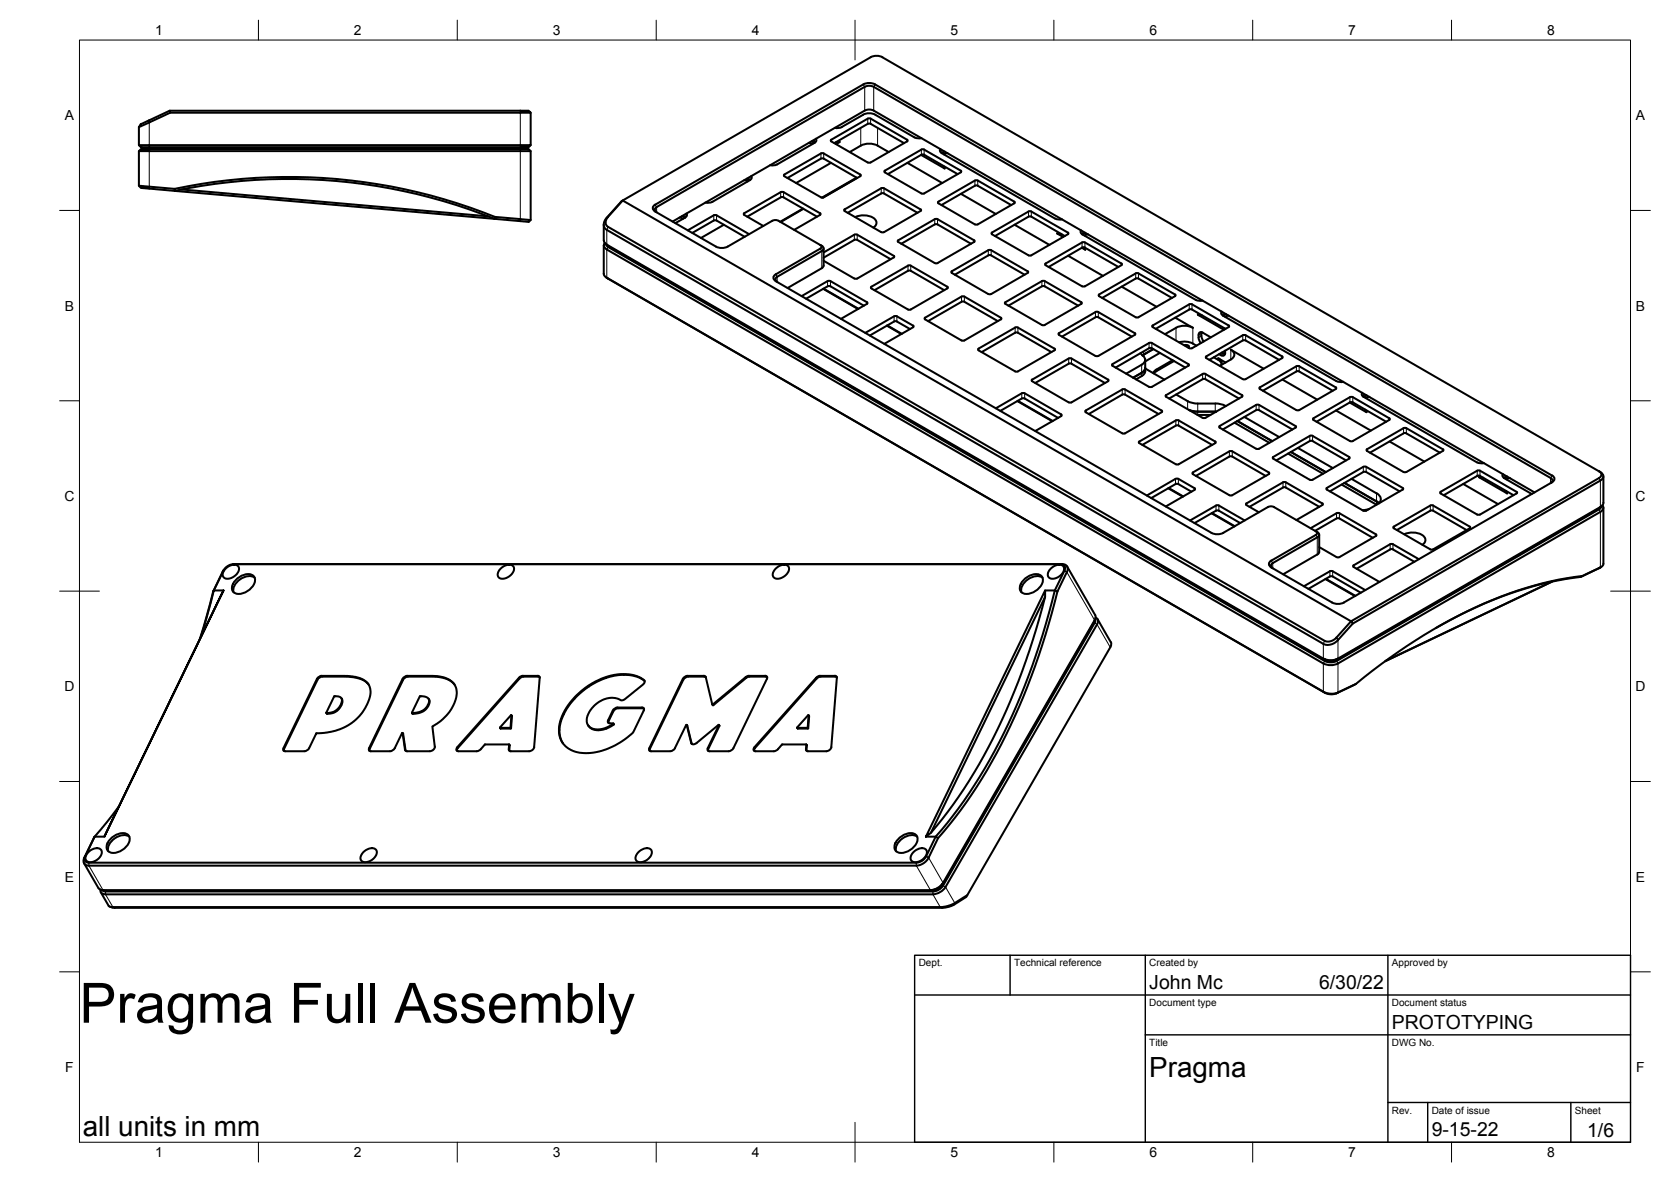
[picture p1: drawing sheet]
<svg xmlns="http://www.w3.org/2000/svg" width="420mm" height="297mm" viewBox="0 0 420 297" stroke-linecap="round" stroke-linejoin="round" font-family="sans-serif">
<!-- layer: Visible -->
<g fill="none" stroke="#000" stroke-width=".51">
<path d="M34.9 36.5h98.5l-.5 .5h-97.5zM34.9 31.9v4.6M34.9 38v8.7M35.7 37v.2h1.8M37.5 37.2h-1.8v.3M37.5 37.2h93.3M42.7 27.8l-7.3 3.4-.5 .7M42.8 28.3l-.1-.5h90.2l.5 .5h-90.6l-7.9 3.6M130.8 37.2h1.9v.3M132.7 37v.2h-1.9M133.4 38l-.5-.5h-97.5l-.5 .5h98.5v17.3M133.4 28.3v8.2"/>
<path d="M203.4 35.9l.9 .3M204.1 35.5l.7 .4M204.8 35.9l-9.4 5.4M205.1 34.9a.67 .67 0 0 1-.3 1M206.4 38.6h.7M206.4 38.6l-9.2 5.3M207.1 38.6l9.2 5.3 .2 .2-.2 .2M209.8 36l8.6-5 .5 .1 8.4 4.9M209.9 32.1h1.5l6.1-3.5 1.6-.1 1 .4 9.8 5.6 .7 .2h1.1M211.1 35.7l-.9 .5M211.1 35.7l-1 .1M217.1 21.2l-52.4 30.2a.91 .91 0 0 0-.6 .9 .91 .91 0 0 0 .6 .8"/>
<path d="M217.1 21.2l1.5-.3 1.4 .3M220 21.2l170.2 98.3a.91 .91 0 0 1 .7 .8 .91 .91 0 0 1-.7 .9l-52.3 30.2M220.7 36.6l2.8 1.6M220.7 36.6l-1.2-.4h-1.9l-1.2 .4-2.7 1.6M231.6 38.9l5.9 3.4-.2-.2-.1-.4M231.7 37.6l-9.3 5.4 .1 .3 9.2 5.3M231.7 38.9l-8.5 4.9M231.7 38.9h.7l8.4 4.9M231.7 37.6h.7l9.2 5.3 .1 .3-9.3 5.4h-.7M236.5 37.5a.67 .67 0 0 0 .3 1M236.8 38.5l28.5 16.4M237.5 38.1l-.7 .4"/>
<path d="M238.2 38.5l-.9 .3M43.9 47.5l-9-.8 .7 .6 8.3 .7v-.5a138.7 138.7 0 0 1 80.6 7M43.9 48a138.5 138.5 0 0 1 80.5 7l.1-.5 8.9 .8-.6 .5zM45.6 47.6l77.1 6.8M151.8 56.4v4l.2 .6 .6 .5 180.5 104.2M164.7 53.2l15.3 8.8 1 .3h1l1-.3 11.2-6.5a1.67 1.67 0 0 1 1.5 0l10.6 6.1a.78 .78 0 0 1 .8 .6 .78 .78 0 0 1-.5 .9M165.1 53.3a.69 .69 0 0 1-.5-.6 .69 .69 0 0 1 .5-.7l52.3-30.2 .9-.2 1 .1 170.9 98.6a.66 .66 0 0 1-.3 1.1M169.1 55.7l48.3-27.9 .9-.3 1 .1 166.5 96.1M170.8 54.7l.9 .3M171.5 54.3l.8 .4M172.3 54.7l-2.5 1.4M172.6 53.7a.67 .67 0 0 1-.3 1"/>
<path d="M173 57.9l6.5-3.8 .4-.1 8.5 4.9M174.1 58.5l5.4-3.1 .4-.1 7.3 4.2M182 56.5l-5.7 3.3M187.1 45.3l.9 .3M187.1 53.6l9.4-5.4 .5 .1 9.2 5.3M187.1 53.6l-.1 .3 .1 .1 4.8 2.8M187.8 44.9l.3 .1M187.9 54.4l8.6-4.9 .5 .1 8.4 4.8M188.1 45l.4 .3-9.4 5.4-.6 .2h-1.1M188.9 44.3a.67 .67 0 0 1-.3 1M195.4 41.3l-.6 .2h-1.1M197.2 44.3l9.4 5.4 .5-.1 9.2-5.3"/>
<path d="M197.2 43.9l-.1 .2 .1 .2M198 44.7l8.6-4.9 .5 .1 8.4 4.8M201.9 52.4l-5.7 3.3M202 52.5l-5.7 3.3M206.2 53.6l.1 .3-.1 .1-6.5 3.8M209 40.9l-8.8 5.1M212.4 53l9.4 5.4 .5-.1 9.2-5.3M212.4 52.6l9.2-5.3 .4-.1 9.5 5.4 .1 .1-.1 .3M212.4 52.6l-.1 .3 .1 .1M214.8 59l-7.7 4.4M214.8 59h.7l9.4 5.4-.2 .3-9.2 5.3M215 54.6a4.5 4.5 0 0 1 5.3 .9 1.32 1.32 0 0 1-.7 1.7"/>
<path d="M215.4 44.6l-8.7 5.1M215.5 44.7l-8.6 5M218.2 40.8l-9.2-5.3-.1-.2 9.5-5.6 .5 .1 9.3 5.5-.1 .2-9.2 5.3M218.2 40.8h.7M221.6 48.6h.7M221.6 48.6l-8.5 4.9M222.3 48.6l8.4 4.9M228.2 40.9l8.7 5.1M235.9 50.7l9.2-5.3 .5-.1 9.4 5.4 .2 .3-9.6 5.4h-.5l-9.2-5.3M236 50.7l-.2 .1 .2 .3M241.6 48.7l8.8 5.1M245.1 46.7l-8.4 4.8"/>
<path d="M245.1 46.7h.8M245.9 46.7l8.4 4.8M249.4 58.9l9.4 5.3h.5l9.2-5.3M250.2 59.3l8.6-4.9h.5l8.4 4.9M255.1 56.5l8.8 5M258.6 53.1h.7M258.6 53.2l-9.2 5.2-.1 .2 .1 .3M259.3 53.2l9.2 5.2M265.3 54.9l.6 .2h1.2M265.8 58.7l1.5 .8M265.8 58.7l1.1 .1M268.5 58.4l.2 .3-.2 .2"/>
<path d="M271.8 57.9a.67 .67 0 0 0 .4 1M272.9 58.5l-.8 .4 28.6 16.5 1 .2 .7-.1M273.6 58.9l-.9 .3M151.8 61.6v7.3l.2 .4 .5 .5 180.3 104.1 1.8 .4 1.8-.3M152.1 61a1.06 1.06 0 0 0 .5 1.7l180.1 104M152.3 61.3l.6 .8M152.4 69.7l180.8 104.4 1.4 .4 1.4-.3M152.6 61.5l.5 .5 180.2 104 1.3 .3 1.3-.3M152.9 62.1l180.2 104M195.1 68.9a.93 .93 0 0 0-.6 .9 .93 .93 0 0 0 .6 .9l109.5 63.2 1.5 .4 1.5-.4 11.2-6.5M195.4 69.5a.69 .69 0 0 0-.4 .7 .69 .69 0 0 0 .4 .6M206.3 61.6l.3 .4-.3 .5-11.2 6.4"/>
<path d="M206.6 63.1l-11.2 6.5M207 72.6l8.8 5.1M207.1 62.4v4.3l-.2 .5-8.9 5.2M207.1 65.5l7.7 4.5M207.1 72.5l8.8 5.1M208.1 72l-5.4 3.1M208.1 70.6l-6.5 3.8M208.1 72h.7l8.4 4.8M208.1 70.6h.7l9.3 5.5-.1 .3-6.5 3.7M214.8 60.3l-7.7 4.5M214.8 70h.7M214.8 60.3h.7l8.4 4.8"/>
<path d="M219.1 72.5l9.4 5.3h.5l9.2-5.3M219.1 72.1l9.4-5.4h.5l9.2 5.4M219.1 72.1l-.1 .2 .1 .2M219.9 72.9l8.6-4.9 .5 .1 8.4 4.8M224.8 79.5l-7.2 4.2M224.8 79.5h.7M225.5 79.5l4.1 2.3M225.7 60.5l9.4-5.4 .4-.1 9.4 5.4 .2 .3-9.3 5.4-.5 .1-9.5-5.4zM226.6 61.3l8.7-5 .5 .1 8.4 4.9M232.6 79.8l9.2-5.3h.5l9.4 5.3 .1 .3-9.3 5.4-.5 .1-9.4-5.3-.1-.2zM238.2 72.1l.1 .2-.1 .2M239.3 68.2l9.4-5.4 .5 .1 9.2 5.3"/>
<path d="M239.3 68.2l-.1 .2 .1 .2 9.2 5.3M240.1 69l8.6-4.9 .5 .1 8.4 4.8M241.8 75.8l-8.4 4.9M241.8 75.8h.7M242.5 75.8l8.4 4.9M248.5 73.9h.7M252.8 76l-.1 .2 .1 .2M252.8 76l9.2-5.4h.5l9.4 5.4 .1 .2-9.5 5.5h-.5l-9.2-5.3M253.6 76.8l8.6-4.9 .5 .1 8.4 4.8M258.4 68.2l.1 .2-.1 .2-9.2 5.3M262.9 66.2l-.1 .3 .1 .1 9.2 5.4M268.6 64.3l8.7 5"/>
<path d="M272.1 60.9l-9.2 5.3M272.1 71.9h.7M272.1 62.2h.7l8.4 4.9M272.1 60.9h.7l9.2 5.3M272.6 62.2l.3 .5M272.9 62.8l-.9-.5-8.3 4.8M275.4 78.4l-9.1 5.3-.2 .3 .2 .1M275.4 79.7l-8.4 4.9M275.5 79.7h.7M275.5 78.4h.7M276.2 78.4l9.2 5.3 .1 .3-.1 .1M276.2 79.7l8.4 4.9"/>
<path d="M276.4 74l9.2-5.3 .4-.1 9.5 5.4 .1 .3-9.6 5.5-.4-.1-9.2-5.3M276.4 74l-.2 .1 .2 .3M277.1 74.9l8.7-5 .5 .1 8.4 4.9M282 66.2l.1 .3-.1 .1-9.2 5.4M282 72l8.8 5.1M295.5 79.8l4.4 2.6M299 77.8l-8.4 4.8M299 77.8h.7M299.7 77.8l8.4 4.8M302.2 79.2l-1-.1 6.5 3.8M307.2 78.3a.67 .67 0 0 0 .3 1M307.5 79.3l28.5 16.4 .6 .3 1.2-.1"/>
<path d="M308.3 78.9l-.8 .4M308.9 79.3l-.8 .3M223 81.8l3.6 2.2M223.1 81.8l3.6 2.1M224.8 80.8l-6.1 3.5M224.8 80.8h.7M225.5 80.8l3.3 1.9M229.6 82.2l-7.2 4.2M229.6 81.8l.1 .3-.1 .1M246 88l9.5 5.4 .4-.1 9.2-5.3M246.8 88.5l8.7-5 .4 .1 8.5 4.9M255.2 82.3h.7"/>
<path d="M255.2 82.3l-9.1 5.3-.2 .3 .2 .1M255.9 82.3l9.3 5.3 .1 .1-.1 .3M259.5 95.4l-.1 .1 .1 .3 9.2 5.3M259.5 95.4l9.5-5.4 .4 .1 9.2 5.3M260.3 96.3l8.7-5 .4 .1 8.4 4.9M266.3 84.1l9.4 5.4 .5-.1 9.1-5.3M278.6 95.4l.1 .1-.1 .3-9.2 5.3M280.5 92.4l8.6-5 .5 .1 8.4 4.9M286.8 88.7l.5 .6M287.1 94.5l-1.5 .8M287.3 89.4a1.25 1.25 0 0 1 .6 1.2 1.25 1.25 0 0 1-.8 1l-3.9 2.3M288 90.4v2.9a1.49 1.49 0 0 1-.9 1.2"/>
<path d="M288 92.6l4.8 2.8M288 92.5a1.49 1.49 0 0 1-.9 1.2l-2.2 1.2M288.9 97.2h.7M288.9 97.2l-9.2-5.3-.1-.3 9.5-5.5 .5 .1 9.4 5.4-.2 .3-9.2 5.3M289.8 82.2l9.5 5.4 .4-.1 9.2-5.3M290 87.7l-2.7 1.6M291.7 88.7l-3.7 2.1M293.2 99.3l-.1 .3 .1 .1 9.2 5.3M294.8 90.5l-4 2.4-.9 .8M295.2 90.7l-4.4 2.6-.7 .5M295.7 82.4l-2.8 1.6M295.7 82.4l1.2-.4 1.3-.1 1.7 .5"/>
<path d="M295.7 99.1l2.9 1.7 1.5 .5 6 .1 2 .6M296.5 86l1.8-.1 1.6 .4M297.8 86.8h1l.2 .2-.1 .4M299.9 86.3l.9 .6M302.1 83.8v.6M302.1 84.4l.1 .7 .5 .7M302.1 83.5v.3M302.4 95.3l-8.4 4.8M302.4 94l-9.2 5.3M302.4 95.3h.7l8.4 4.8M302.4 94h.7l9.2 5.3M303.3 90l9.4 5.4 .5-.1 9.2-5.3"/>
<path d="M303.3 90l-.1-.2 .1-.2 9.2-5.3 .5-.1 9.4 5.4 .1 .1-.1 .3M304.1 90.4l8.6-4.9 .5 .1 8.4 4.8M304.4 84.8l-2-1.2a.66 .66 0 0 0-.7-.1 .66 .66 0 0 0-.3 .7v.9l.5 1.1M305.2 89.8a2.96 2.96 0 0 1 2 1.6M306.7 91.9l2.8-1.6a1.29 1.29 0 0 0 .9-1.2 1.29 1.29 0 0 0-.9-1.2l8.2 4.8M307.2 88.6l.8 .4M308 82.5v.2M308 88.1v.6M308.1 88.6a.66 .66 0 0 1-.4 .7 .66 .66 0 0 1-.7 0l-.5-.3M308.2 91.1l-1.9-1.1a1.33 1.33 0 0 1 .8 1.7M308.9 82.2l.2-.3-.2-.1-9.2-5.3-.4-.1-9.5 5.4-.1 .1 .1 .3M312.3 99.3l.1 .3-.1 .1-9.2 5.3"/>
<path d="M316.8 97.3l-.2 .2 .2 .2 9.2 5.4M316.8 97.4l9.4-5.4h.5l9.2 5.4M317.5 98.2l8.7-4.9h.5l8.4 4.9M322.5 95.4l8.7 5M335.9 97.3l.1 .3-.1 .1-9.2 5.4M342.5 98.7a.67 .67 0 0 0 .4 1M343.6 99.3l-.7 .4 28.4 16.5 1.1 .2h.7M344.3 99.7l-.9 .3M250.4 102.6l6.5-3.8h.5l9.4 5.3 .2 .2-.2 .3M251.5 103.3l5.4-3.2h.5l8.6 4.9M255.8 100.8l8.8 5.1M255.9 100.7l8.8 5.1"/>
<path d="M266.8 104.6l-6.5 3.7M268.7 101.1h.7M273.8 104l8.6-4.9 .5 .1 8.4 4.8M286.5 111.4l9.2 5.3M292.1 103.2l-9.2-5.3-.5-.1-9.4 5.4-.1 .2 9.5 5.6 .5-.1 9.2-5.3M292.1 103.2l.1 .2-.1 .2M295.7 105.6l-9.2 5.3-.2 .3 .2 .1M295.7 107l-8.5 4.8M295.7 116.7h.7M295.7 106.9h.7M295.7 105.6h.7M296.4 105.6l9.2 5.3 .1 .3-.1 .1"/>
<path d="M296.4 107l8.4 4.8M298.9 103l1.8 .4 5.1 .1M299.9 118.7l9.2-5.3 .5-.1 9.4 5.4 .2 .2-.2 .2M299.9 119.2l9.5 5.3 .4-.1 9.2-5.2M300 118.7l-.2 .2 .2 .2M300.7 119.6l8.7-4.9h.4l8.4 4.9M301.1 104.3h3.3M302.4 105h.7M305.6 111.4l-9.2 5.3M306.7 107.1l9.2-5.3 .4-.1 9.6 5.5-.1 .3-9.5 5.3h-.4l-9.2-5.3M306.7 107.1l-.1 .1 .1 .3M307.4 107.9l8.7-4.9 .5 .1 8.4 4.8"/>
<path d="M308.1 102l.1 .1M310.4 106.2l8.8 5.1M311.1 105.8l8.8 5.1M312.9 104.8l8.7 5M320.1 115.3l9.3 5.3h.7M323.9 114l8.8 5M324.6 113.6l8.8 5M326 103h.7M326.3 112.6l8.8 5M329.3 109.5l-9.2 5.3-.1 .2 .1 .2M329.4 109.5h.7M330 109.5l9.2 5.3 .2 .2-.2 .2"/>
<path d="M330 110.8l8.5 4.9M330.1 110.8h-.7l-8.5 4.9M330.2 105.1l9.2-5.3 .5-.1 9.4 5.4 .2 .3-9.3 5.4-.5 .1-9.4-5.4zM331 106l8.7-5 .5 .1 8.4 4.9M335.9 103.2l8.8 5M339.2 115.3l-9.2 5.3M339.4 101.2l4.2 2.4-.3-.4M342.8 117.3l-9.2 5.3-.1 .3 9.3 5.4M342.8 118.6l-8.4 4.9M342.8 118.6h.7l8.4 4.9M342.8 117.3h.7l9.3 5.5-.1 .2-9.2 5.3M343.3 103v.2"/>
<path d="M343.7 113.3l9.4 5.4 .5-.1 9.2-5.3M349.4 110.9l8.8 5.1M352.9 108.9h.7M352.9 108.9l-8.4 4.9M353.6 108.9l8.4 4.9M362.8 112.9l-9.2-5.3-.5-.1-9.4 5.4-.1 .3 .1 .1M362.8 112.9l.1 .1-.1 .3M371.4 119.6h.7M371.4 119.6l-8.4 4.8M372.1 119.6l8.5 4.8M377.9 119.1a.67 .67 0 0 0 .3 1M378.6 119.9l-.4 .2"/>
<path d="M379 119.7l-.3 .2M402 118.4l-180.6-104.2-1.5-.1-1 .3-62.3 36 183.1 105.7-3.9 4.4-1.2 .6-1.2 .1-180.5-104.2-.6-.8 .3-1.3 4-4.5-4.5 5a1.66 1.66 0 0 0 .5 2.4l180.2 104a3.2 3.2 0 0 0 3.8-1.1l3.5-4 62.3-35.9M402 118.4l.4 .2M402.1 118.4a.92 .92 0 0 1 .6 .9 .92 .92 0 0 1-.7 .8l-62.3 36 .4 .6M402.4 118.6a1.11 1.11 0 0 1 .8 1.1 1.11 1.11 0 0 1-.8 1M403.2 119.7v6.6l-.2 .6-.6 .5M293.8 122.7l3.6 2.1M293.9 122.6l3.6 2.1M296.3 120.3l4.1 2.4 .1 .3-.1 .1M296.3 121.7l3.3 1.9M296.3 121.7h-.7l-6.1 3.5M296.3 120.3h-.7l-7.2 4.2"/>
<path d="M299.2 130.8l6.8-3.8h.5l6.5 3.8M300.4 131.5l5.6-3.2h.5l5.3 3.2M300.4 123.1l-7.3 4.2M304.7 129l5.7 3.3M304.8 128.9l5.7 3.3M313.4 126.5l9.4-5.4 .5 .1 9.2 5.3M313.4 126.5l-.1 .1 .1 .3 3.1 1.8M314.2 127.4l8.6-5 .5 .1 8.4 4.9M318.8 127.4a1.67 1.67 0 0 1 1.6 0l10.5 6.1M329.5 132.7l6.6-3.7 .5-.1 9.5 5.5-.1 .3-9.4 5.4-.5-.1-4.4-2.5M330.7 133.4l5.4-3.1 .5-.1 8.6 5M330.9 133.5l.3 .5-.3 .4-11.2 6.5a.91 .91 0 0 0-.6 .8 .91 .91 0 0 0 .6 .9"/>
<path d="M330.9 133.5a.78 .78 0 0 1 .8 .6 .78 .78 0 0 1-.5 .9l-11.2 6.5a.69 .69 0 0 0-.4 .7 .69 .69 0 0 0 .4 .6M331.7 134.4v4.3l-.2 .5-8.9 5.1M332.5 126.9l-6.5 3.8M332.5 126.5l.1 .3-.1 .1M337.4 121.8l8.7 5M338.1 121.4l8.6 5.1M339.8 120.3l6.3 3.7a1.5 1.5 0 0 1 .6 2.5M342.8 128.3h.7M344.2 127.9l-1.6 .3M349.5 138.1h.7M349.5 138.1l-8.4 4.8M350.2 138.1l5.4 3.1"/>
<path d="M353.1 134.3a4.5 4.5 0 0 1 5.2 .9 1.32 1.32 0 0 1-.7 1.7M359.6 127l-9.1 5.3-.2 .3 9.3 5.5M359.6 128.3l-8.4 4.9M359.7 128.3h.7M359.7 127h.7M359.7 138.1h.7M360.3 127l9.3 5.3 .1 .3-9.4 5.5M360.3 128.3l8.5 4.9M362.2 123.6l9.2-5.3 .5-.1 9.4 5.4 .2 .3-9.6 5.5-.5-.1-9.2-5.3M362.2 123.6l-.1 .1 .1 .3M367.9 121.6l8.8 5.1M372.9 120.1l-1-.2 7.1 4.1-.3-.3v-.3"/>
<path d="M378.2 120.1l6.9 4M379.7 120.1l-.9 .4M402.4 128.6l-66 38.1a4.1 4.1 0 0 1-3.6 0M402.7 127.2l-.6 .8-66 38.1M402.9 127a1.06 1.06 0 0 1-.5 1.6M403.2 127.6l-.1 14.3-.6 .6-4.6 2.2M53.6 148.7l-3.4 11.9M53.6 148.7l.2-.3-3.3 11.7M56.2 148.4l-30 61.9zM56.2 148.4h-2.4l2.5-5.3 1.3-1 1.1-.3h208.3l.7 .4 .1 .7-2.6 5.5 .7 .3M56.2 143.3l-2.6 5.4M56.7 142.9a2.28 2.28 0 0 1 3.3-.5 2.54 2.54 0 0 1-2.3 3 1.25 1.25 0 0 1-1.6-.5 1.25 1.25 0 0 1 .3-1.6z"/>
<path d="M58.5 141.8h208.8a1.22 1.22 0 0 1 1.1 .7 1.22 1.22 0 0 1-.2 1.3l-2.3 4.9M59.4 145.7a3.4 3.4 0 0 1 4.4-.9 2.35 2.35 0 0 1-.7 3.1 3.4 3.4 0 0 1-4.5 .8 2.35 2.35 0 0 1 .8-3zM64 145.2a3.6 3.6 0 0 0-4.6 1.2 2.6 2.6 0 0 0-.7 2.4M125.8 142.9a2.28 2.28 0 0 1 3.3-.5 2.54 2.54 0 0 1-2.2 3 1.26 1.26 0 0 1-1.6-.5 1.26 1.26 0 0 1 .3-1.6zM195 142.9a2.28 2.28 0 0 1 3.3-.5 2.54 2.54 0 0 1-2.2 3 1.26 1.26 0 0 1-1.7-.5 1.26 1.26 0 0 1 .3-1.6zM257.5 145.7a3.4 3.4 0 0 1 4.4-.9 2.35 2.35 0 0 1-.7 3.1 3.4 3.4 0 0 1-4.5 .8 2.35 2.35 0 0 1 .8-3zM262.1 145.2a3.6 3.6 0 0 0-4.6 1.2 2.6 2.6 0 0 0-.7 2.4M262.8 148.4v1.6l-28.7 59.3-1.3 1zM262.8 150a155.4 155.4 0 0 1-23.1 52.1l-5.6 7.2M262.8 148.4h2.4a157.3 157.3 0 0 1-22.9 52.9l-4.1 5.5-2.9 3.5 .6 .3a133.7 133.7 0 0 0 25.2-45.7l2.6-8 2.2-8.2M264.2 142.9a2.26 2.26 0 0 1 3.2-.5 2.5 2.5 0 0 1-2.2 3 1.26 1.26 0 0 1-1.6-.5 1.26 1.26 0 0 1 .3-1.6zM268.3 142.4l7.1 12.1"/>
<path d="M275 156.6l-38.1 65.9-.5 .7-1.3 .6-208.5 .1-.6-.2M275.2 155.9l-.2 .6M275.2 155.9l-38.1 66M275.2 156.6l-38.1 66M275.4 154.6l.1 .5-.3 .7M275.4 155.6l-.2 .9M275.5 155.2a1.06 1.06 0 0 1 .3 1.7l-38 66a4.2 4.2 0 0 1-3.2 1.9l-208.1-.1a1.1 1.1 0 0 1-1.3-1.1M276 155.6l3.3 5.8 .1 .6-.2 .7-36 62.2-3.3 2.1-1.8 .7-1.3 .3h-208.7l-.7-.3-2.1-3.5M319.7 142.6l15.2 8.8 1.5 .4 1.5-.4M327.9 147.3l6.5-3.7 .5-.1 8.4 4.8M329 148l5.4-3.1 .5-.1 7.3 4.2M333.3 145.5l7.4 4.3"/>
<path d="M333.4 145.5l7.4 4.2M340.3 142.5l6.6 3.7M340.4 142.1l-.2 .2 .2 .2M356.8 140.5l-6.6-3.7-.4-.1-9.5 5.4M390.2 146.2l-41.8 19.9M390.3 146.1l-42 20.1M397.9 144.7a100 100 0 0 0-42.1 16.3 177.3 177.3 0 0 0-15.2 11.1l-4.5 2.1M397.9 144.7l-.4 .3a95.1 95.1 0 0 0-36.5 12.8M402.5 142.5l-5 2.5M84.1 175h1l.7 .4 .2 .7-.4 1.1-.7 1-.8 .6-.8 .3h-1.2zM85.8 175.5a2.6 2.6 0 0 1-1.1 3.2l-1.5 .6h-1l-.2-.2M92.7 172l-.9-.8-.9-.5-2.1-.5-7.8-.2-.7 .3-.5 .5-8.4 17.4v.5"/>
<path d="M102.6 170h6.3l2.9 .5a5 5 0 0 1 2.5 1.5M102.6 170l-.7 .3-.5 .5-8.5 17.4M103.6 179.2l2-4.2 1.4 .1 .7 .4 .2 .5-.1 .6-.4 .9-.6 .7-1.2 .7-2 .3 .1 .1M103.7 179.3h.1M107.8 175.6l.2 .5v.6l-1 1.6-1.2 .8-2.1 .3M128.4 179.8l-2.6 3.1M128.6 179.8l-.2 3-2.6 .1M128.6 179.8l.1 .1M128.6 179.8h-.1M128.7 179.9h.1M128.7 180l-.2 3.1h-2.6l-.2-.2M130.5 170.4l-15.5 17.4"/>
<path d="M131.6 170l4.1 .2M131.6 170l-1 .5-15.5 17.4-.2 .8M135.2 169.8h-3.7l-1 .5M135.2 169.8l.5 .3v.2l-1.4 17.5-.4 .7-.9 .3M155.3 177.8h6.1M155.3 177.8l-1 .5-1.4 2.7M155.4 178h6.1M155.4 178l-1 .5-1.4 2.7M161.4 177.8l.5 .2v.6l-2.6 5.3-1.5 1.4-2.9 1.9-2.5 1.1-2.8 .8-2 .2a6.1 6.1 0 0 1-7-4.8l-.1-1.5 .4-1.9 .7-1.8 1.1-1.9 1.8-2.2 1.5-1.4 1.7-1.3 2.1-1.3 3.6-1.4 2.8-.4 2 .1 1.8 .3 1.1 .6 1 .6v.5l-.4 .5-4.8 3.8a1.33 1.33 0 0 1-1.5-.2l-2.2-.2-1.2 .3-1.2 .6-1.9 1.6-1.2 2-.2 .8 .2 1.3 .6 .7 .7 .4 1.1 .2 1.3-.1 1.7-.6 1.1-.8h-.8M161.5 178l.4 .1M162.1 171.1l-1.4-.8-1.9-.6-2.5-.1-2.8 .4-2.2 .8-2.9 1.5-2.5 1.9-1.9 1.9a11 11 0 0 0-3.3 8.4l.4 1.4 .4 .9M177.5 170.2l-4.5-.2-1 .5-8.6 17.7-.1 .5"/>
<path d="M177.5 170.2l1.7 7M177.5 170.2l-.5-.4h-4.1l-.7 .3-.5 .5-8.4 17.4v.6l.4 .2M179.2 177h-.1M179.4 177.2h-.1M187.6 170.4l-8.2 6.8M192.4 169.8h-4.1l-.5 .2-8.6 7M192.4 169.8l.5 .3-.1 .5-8.6 17.7-1 .5h-4.8l-.5-.2 .1-.6 2.7-5.8-5.5 4.5M192.9 170.2l-4.5-.2-.8 .4M203.2 179.8h.1l-.2 3-2.6 .1zM203.3 179.8l.1 .1M203.5 180l-.3 3.1h-2.6l-.2-.2M210.4 170.2l-4.1-.2-.7 .3-15.7 17.6"/>
<path d="M210.4 170.4l-1.4 17.6-.7 .6-.5 .2h-4.6l-.5-.2v-1.5l.2 .2-.1 1.4M210.4 170.3l-.2-.4-.3-.1h-3.7l-.8 .3-15.8 17.9a.49 .49 0 0 0-.1 .5 .49 .49 0 0 0 .5 .3h4.6M332.8 165.5a4.1 4.1 0 0 0 3.6 0M333.1 165.7l1.5 .4 1.3-.3M333.1 166.1l1.5 .4 1.5-.4M333.1 165.7l1.5 .4 1.5-.4M336 174.2h.1M336.1 165.7l-.2 .1M336.4 165.5l66-38.1-.5 .5-66 38.1M336.4 174h.1M336.4 165.5l-.3 .2M340.9 171.9l-4.5 2.1"/>
<path d="M77.7 188l1.8-3.7 2.6-.2 3.2-.8 2.2-1 2.1-1.6 1.4-1.5 1.3-2.1 .7-2 .2-1.2a4 4 0 0 0-4.1-3.8l-2.4-.3h-5.8l-.7 .3-.5 .5-8.5 17.7 .2 .4 .3 .1h4.8M77.7 188l-.5 .6-.7 .2M92.9 188.2v.5M93.3 188.8l-.5-.2v-.6l8.6-17.7 1-.5h6.4l3.1 .5a4.1 4.1 0 0 1 2.4 6.1l-.9 1.9-1.2 1.6-1.3 1.2-2.2 1.4 .6 5.1-.3 .8-.9 .4h-5.7M101.2 184.2l.7 4.2 .5 .4M101.4 184.4l-.2-.2-.1 .1-1.8 3.7-.6 .6-.6 .2h-4.9M101.4 184.4l.6 4.3M101.4 184.4h.1M115 187.8l-.2 .2a.49 .49 0 0 0 0 .5 .49 .49 0 0 0 .5 .3h4.8l.8-.5 1.1-1.2h6v1.5l.5 .2M128 187.1l.2 .2-.1 1.4M128.4 188.8h4.6M152.9 181v.5l.4 .3"/>
<path d="M153 181.2v.4M154.2 181.8l.1 .3-1.1 .7-1.5 .6-1.1 .1-1.6-.3-1.1-.9M172.5 182.2l-2.8 5.8-.5 .6-.7 .2h-4.8M172.7 182.2l1.2 4.7 .7 .1 .6-.3M172.7 182.2l.1 .2M172.7 182.2h-.2M172.8 182.4l1.1 4.5M172.8 182.4h.1M180.8 182.2l.1 .2-2.8 5.8-.1 .5M189.9 187.9l-.3 .8M202.7 187.1h-6l-1.3 1.4-.8 .3M21.1 216.9l3.6 6.2 .5 .4 .7 .2"/>
<path d="M22.2 214.2a2.3 2.3 0 0 1 3.3-.6 2.52 2.52 0 0 1-2.2 3 1.25 1.25 0 0 1-1.7-.4 1.25 1.25 0 0 1 .3-1.7zM27.8 210.8a3.4 3.4 0 0 1 4.5-.9 2.35 2.35 0 0 1-.7 3.1 3.4 3.4 0 0 1-4.5 .8 2.35 2.35 0 0 1 .7-3zM29.9 202.6l-6.1 7.7h2.4M32.5 210.3a3.6 3.6 0 0 0-4.6 1.2 2.6 2.6 0 0 0-.7 2.4M91.3 214.2a2.33 2.33 0 0 1 3.3-.6 2.52 2.52 0 0 1-2.2 3 1.25 1.25 0 0 1-1.6-.4 1.25 1.25 0 0 1 .3-1.7zM160.5 214.2a2.31 2.31 0 0 1 3.3-.6 2.48 2.48 0 0 1-2.2 3 1.25 1.25 0 0 1-1.7-.4 1.25 1.25 0 0 1 .3-1.7zM225.9 210.8a3.4 3.4 0 0 1 4.5-.9 2.35 2.35 0 0 1-.7 3.1 3.4 3.4 0 0 1-4.5 .8 2.35 2.35 0 0 1 .7-3zM229.7 214.2a2.31 2.31 0 0 1 3.2-.6 2.48 2.48 0 0 1-2.2 3 1.25 1.25 0 0 1-1.6-.4 1.25 1.25 0 0 1 .3-1.7zM230.6 210.3a3.6 3.6 0 0 0-4.6 1.2 2.6 2.6 0 0 0-.7 2.4M232.8 210.3h2.5l-2.6 5.2-1 .9-1.2 .4h-208.6l-.5-.5-.1-.9 2.5-5.1-2.7 5.6a1.2 1.2 0 0 0 1.3 1.6h208.1l1.5-.4 1.3-1.2 2.6-5.3M25.9 223.7h208.7M237 222.2l-1.2 1-1.4 .5"/>
<path d="M237.1 221.9a2.9 2.9 0 0 1-2.5 1.8M237.1 221.8a4.1 4.1 0 0 1-3.1 1.9M237.1 222.5l-1.1 1.1-1.4 .4h-208.1l-.9-.3M243.2 224.9l-.2 .5-3.3 2-1.1 .5-1.4 .2h-208.5l-1.1-.2"/>
</g>
<!-- layer: Visible Narrow -->
<g fill="none" stroke="#000" stroke-width=".25">
<path d="M37.4 30.3l.1 .5v16.6M37.5 30.2l.2 .5M130.8 27.8v27.8l.1-.5M204.4 35.3v.4M204.8 35.1v.8M206.4 38.6v1.3M207.1 38.6v1.3M209 35.1v.4M211.1 35.2v.5M216.4 32.1v4.5M217.1 21.2l.3 .6v6M218.2 29.8v1.3"/>
<path d="M218.9 29.8v1.3M220 21.2l-.3 .6v6M220.7 32.1v4.5M228.1 35.1v.4M231.7 37.6v1.3M232.4 37.6v1.3M236.8 37.7v.8M237.2 37.9v.3M37.6 46.9l-.1 .5M152.8 54.6l-.2 .1M152.9 57l-.3 .8v3.7M152.9 54.4l-.2 .1"/>
<path d="M164.7 51.4l.4 .6v1.3M171.9 54.1v.3M172.3 53.9v.8M179.5 54.1v1.3M180.2 54.1v1.3M187.1 53.6v.4M188.1 44.7v.3M188.5 44.5v.8M196.3 48.3v1.3M197 48.3v1.3M197.2 43.9v.4M206.2 53.6v.4"/>
<path d="M212.4 52.6v.4M214.8 59v1.3M215.5 59v1.3M216.3 43.9v.4M221.6 47.3v1.3M222.3 47.3v1.3M222.5 42.9v.4M231.5 52.6v.4M235 55.1v1.3M235.7 55.1v1.3M235.9 50.7v.4M237.5 41.9v.4"/>
<path d="M241.6 42.9v.4M245.1 45.4v1.3M245.9 45.4v1.3M249.4 58.4v.5M255 50.7v.4M258.6 53.2v1.2M259.3 53.2v1.2M265.8 58.2v.5M268.5 58.4v.5M272.1 58.1v.8M272.6 58.3v.4M152.9 62.1l-.3 .6v7.1l.3 .2"/>
<path d="M153.1 61.8v.2M195.1 68.9l.3 .7v1.3M206.3 62.5l.3 .6v4.3M208.1 70.6v1.4M208.8 70.6v1.4M218 76v.4M219.1 72.1v.4M224.7 64.3v.4M224.8 79.5v1.3M225.5 79.5v1.3M225.8 60.4v.4M228.3 66.8v1.3"/>
<path d="M229 66.8v1.3M232.6 79.8v.4M238.2 72.1v.4M239.3 68.2v.4M241.8 74.5v1.3M242.5 74.5v1.3M244.9 60.4v.4M248.5 62.9v1.3M249.2 62.9v1.3M251.7 79.8v.4M252.8 76v.4M258.4 68.2v.4"/>
<path d="M262 70.6v1.4M262.7 70.6v1.4M262.9 66.2v.4M271.9 76v.4M272.1 60.9v1.3M272.8 60.9v1.3M272.9 62.3v.5M275.4 78.4v1.3M276.2 78.4v1.3M276.4 74v.4M282 66.2v.4M285.6 68.7v1.3"/>
<path d="M286.3 68.7v1.3M295.4 74v.4M299 76.5v1.3M299.7 76.5v1.3M301.2 78.6v.5M307.5 78.5v.8M307.9 78.7v.4M229.6 81.8v.4M246 87.6v.4M255.2 82.3v1.3M255.9 82.3v1.3M256.9 98.8v1.3"/>
<path d="M257.6 98.8v1.3M259.5 95.4v.4M265.1 87.6v.4M266.3 83.7v.4M268.7 90.1v1.3M269.4 90.1v1.3M278.6 95.4v.4M279.7 91.5v.4M282.2 97.9v1.3M282.9 97.9v1.3M285.3 83.7v.4M287.1 91.7v2.8"/>
<path d="M287.6 88.3v1.3M288.9 86.2v1.3M289.6 86.2v1.3M289.8 81.8v.4M290.7 92.9v.4M293.2 99.3v.4M295.7 82.4v3.2M298.8 91.5v.4M299.9 82.4v3.9M302.1 84.4l-.7 .4M302.1 83.8l-.7 .4M302.4 94v1.3"/>
<path d="M303.1 94v1.3M303.3 89.6v.4M306.3 90v.4M307.7 88.9l-.7 .4M308.9 81.8v.4M309.5 87.9v2.4M312.3 99.3v.4M312.5 84.3v1.3M313.2 84.3v1.3M316.8 97.4v.4M322.4 89.6v.4M326 92v1.4"/>
<path d="M326.7 92v1.4M335.9 97.4v.4M339.4 99.8v1.3M340.1 99.8v1.3M342.9 98.9v.8M343.3 99.2v.3M266.8 104.1v.5M273 103.2v.4M286.5 111v.4M292.1 103.2v.4M295.7 105.6v1.4M296.4 105.6v1.4"/>
<path d="M298.6 100.8v2M299.9 118.7v.5M301.2 101.4v2.9M305.6 101.4v2.2M305.6 111v.4M306.7 107.1v.4M308.1 102v.1M309.1 113.4v1.3M309.8 113.4v1.3M315.8 101.8v1.3M316.6 101.8v1.3M319 118.7v.5"/>
<path d="M320.1 114.8v.5M325.8 107.1v.4M329.3 109.5v1.3M330 109.5v1.3M330.2 105.1v.4M339.2 114.8v.5M342.8 117.3v1.3M343.5 117.3v1.3M343.6 103.1v.5M343.7 112.9v.4M349.3 105.1v.4M352.9 107.6v1.3"/>
<path d="M353.6 107.6v1.3M362.8 112.9v.4M371.4 118.3v1.3M371.9 119.5v.4M372.1 118.3v1.3M378.2 119.3v.8M378.6 119.6v.3M390.2 119.5l-.3 .6v1.3M295.6 120.3v1.4M296.3 120.3v1.4M300.4 122.7v.4M305.8 127v1.3"/>
<path d="M306.5 127v1.3M313.4 126.5v.4M322.6 121.2v1.3M323.3 121.2v1.3M330.9 134.4l.3 .6v4.3M332.5 126.5v.4M333.6 122.6v.4M336.1 129v1.3M336.8 129v1.3M346 134.3v.4M346.1 124v2.8M349.5 136.8v1.3"/>
<path d="M350.2 136.8v1.3M350.5 132.3v.5M352.7 122.6v.4M359.6 127v1.3M360.3 127v1.3M362.2 123.6v.4M369.5 132.3v.5M379 123.5v.5M381.3 123.6v.4M401.9 127.7v.2M402 128l.4 .6v14l-.4 .2M402 120.1l.4 .7v6.6"/>
<path d="M56.2 143.4l-.2 .4M56.2 143.4l-.2 .3M59.1 141.8h-.4M267.1 141.8h-.4M267.6 143.4l.6 .4 7 12.1M267.6 143.4l.7 .3M274.9 156.4l.1 .2M275.2 156.6l.6 .3 3.4 5.8M319.7 140.9l.3 .6v1.3M334.4 143.6v1.3M335.1 143.6v1.3M340.3 142.1v.4"/>
<path d="M402.4 142.6l-.4 .2M79.7 170.6l.1 .2M80.9 169.8l.1 .2M82.1 179.2l.1 .2M82.3 179.2l.1 .2M84.4 178.6l.1 .2M85.7 177.1l.1 .2M85.9 175.5l.1 .2M86.5 169.8l.1 .2M89.9 170.3l.2 .1M92.3 171.5l.1 .2M101.2 170.6l.2 .2"/>
<path d="M102.4 169.8l.2 .2M103.6 179.2l.1 .2M103.9 179.2l.1 .2M106 178.7l.2 .2M107.6 177.1l.2 .2M108.6 169.8l.1 .2M111.9 170.3l.1 .2M114.1 171.8l.1 .1M128.6 179.8l.1 .2M130.5 170.4l.1 .1M131.5 169.8l.1 .2M135.2 169.8l.1 .2"/>
<path d="M141.6 179.3l.2 .2M144.3 175.5l.1 .2M148 172.3l.1 .2M152.3 170.2l.1 .2M154.1 178.6l.1 .2M155.3 177.8l.1 .2M156.7 169.4l.1 .2M159.5 169.7l.1 .2M161.2 170.4l.2 .2M161.4 177.8l.1 .2M162 170.9l.1 .2M171.7 170.6l.1 .2"/>
<path d="M172.9 169.8l.1 .2M177 169.8l.1 .2M179.2 177l.2 .2M187.5 170.2l.1 .2M188.3 169.8l.1 .2M192.4 169.8l.1 .2M203.3 179.8l.2 .2M205.2 170.4l.1 .1M206.2 169.8l.1 .2M209.9 169.8l.1 .2M333.1 161l-.4 .8v3.7M333.1 166.1l-.4 .6v7.1l.4 .3"/>
<path d="M333.3 165.8h.1M333.3 165.8v.2M335.9 165.8h.1M335.9 165.8v.2M335.9 160.3l.5 .6v4.6M336.1 166.1l.3 .6v7.3l-.4 .2M336.1 160.2l.5 .5M71.3 188l.1 .2M92.8 188l.1 .2M101.2 184.2l.2 .2M101.8 188.4l.2 .2M115 187.8l.1 .1"/>
<path d="M125.8 182.9l.1 .2M127.9 188.3l.2 .2M128 187.1l.2 .2M128.2 182.9l.2 .2M128.4 182.8l.1 .2M140.5 183.2l.2 .2M141.3 186.4l.1 .2M148.8 183l.1 .2M150.3 183.3l.1 .2M152.3 182.9l.2 .2M152.9 181l.1 .2M154.2 181.9l.1 .2"/>
<path d="M163.3 188l.1 .2M172.7 182.2l.1 .2M173.8 186.7l.1 .2M177.9 188l.2 .2M180.8 182.2l.1 .2M189.7 187.8l.2 .1M200.5 182.9l.1 .2M202.6 188.3l.2 .2M202.8 187.1l.1 .2M203 182.9l.1 .2M203.1 182.8l.1 .2M21.4 215.2l-.2 .3"/>
<path d="M22.4 216.8v.7l3.5 6.2M230.4 216.8v.7l3.6 6.2M232.9 215.2l.6 .3 3.6 6.4M232.9 215.2l.6 .3M26.5 224v.8l1.9 3.2 .5 .1M26.5 223.7l.1 .2M234.6 223.7l.1 .2M234.6 224v.8l1.8 3.2 .5 .1M236.8 222.4l.1 .2M237.1 222.6l.6 .3 2.4 4-.3 .5M240.2 226.9l-.3 .4"/>
</g>
<!-- layer: Border -->
<g fill="none" stroke="#000" stroke-width=".25">
<path d="M20 10.1h390v276.9h-390zM65 5.1v5M115 5.1v5M165 5.1v5M215 5.1v10M265 5.1v5M315 5.1v5M365 5.1v5M15 52.9h5M410 52.9h5M15 100.7h5M410 100.7h5"/>
<path d="M15 148.6h10M405 148.6h10M15 196.4h5M410 196.4h5M15 244.2h5M410 244.2h5M65 287v5M115 287v5M165 287v5M215 282.1v9.9M265 287v5M315 287v5"/>
<path d="M365 287v5"/>
</g>
<!-- layer: TitleBlock -->
<path d="M230 240.1h180v46.9h-180zM230 250h180M254 240.1v9.9M288 240.1v46.9M349 240.1v46.9M288 260.1h122M349 277.1h61M359 277.1v9.9M395 277.1v9.9" fill="none" stroke="#000" stroke-width=".36"/>
<text font-size="14" x="20" y="257">Pragma Full Assembly</text>
<g font-size="7">
<text x="289" y="270.6">Pragma</text>
<text x="20.8" y="285.4">all units in mm</text>
</g>
<g font-size="4.9">
<text x="289" y="248.5">John Mc</text>
<text x="331.7" y="248.5">6/30/22</text>
<text x="350" y="258.6">PROTOTYPING</text>
<text x="360" y="285.5">9-15-22</text>
<text x="399.1" y="285.7">1/6</text>
</g>
<g font-size="3.5">
<text x="39" y="8.8">1</text>
<text x="89" y="8.8">2</text>
<text x="139" y="8.8">3</text>
<text x="189" y="8.8">4</text>
<text x="239" y="8.8">5</text>
<text x="289" y="8.8">6</text>
<text x="339" y="8.8">7</text>
<text x="389" y="8.8">8</text>
<text x="16.3" y="30.2">A</text>
<text x="411.3" y="30.2">A</text>
<text x="16.3" y="78">B</text>
<text x="411.3" y="78">B</text>
<text x="16.2" y="125.9">C</text>
<text x="411.2" y="125.9">C</text>
<text x="16.2" y="173.7">D</text>
<text x="411.2" y="173.7">D</text>
<text x="16.3" y="221.6">E</text>
<text x="411.3" y="221.6">E</text>
<text x="16.4" y="269.4">F</text>
<text x="411.4" y="269.4">F</text>
<text x="39" y="290.8">1</text>
<text x="89" y="290.8">2</text>
<text x="139" y="290.8">3</text>
<text x="189" y="290.8">4</text>
<text x="239" y="290.8">5</text>
<text x="289" y="290.8">6</text>
<text x="339" y="290.8">7</text>
<text x="389" y="290.8">8</text>
</g>
<g font-size="2.5">
<text x="231" y="242.9">Dept.</text>
<text x="255" y="242.9">Technical reference</text>
<text x="289" y="242.9">Created by</text>
<text x="350" y="242.9">Approved by</text>
<text x="289" y="252.8">Document type</text>
<text x="350" y="252.8">Document status</text>
<text x="289" y="262.9">Title</text>
<text x="350" y="262.9">DWG No.</text>
<text x="350" y="279.9">Rev.</text>
<text x="360" y="279.9">Date of issue</text>
<text x="396" y="279.9">Sheet</text>
</g>
</svg>
